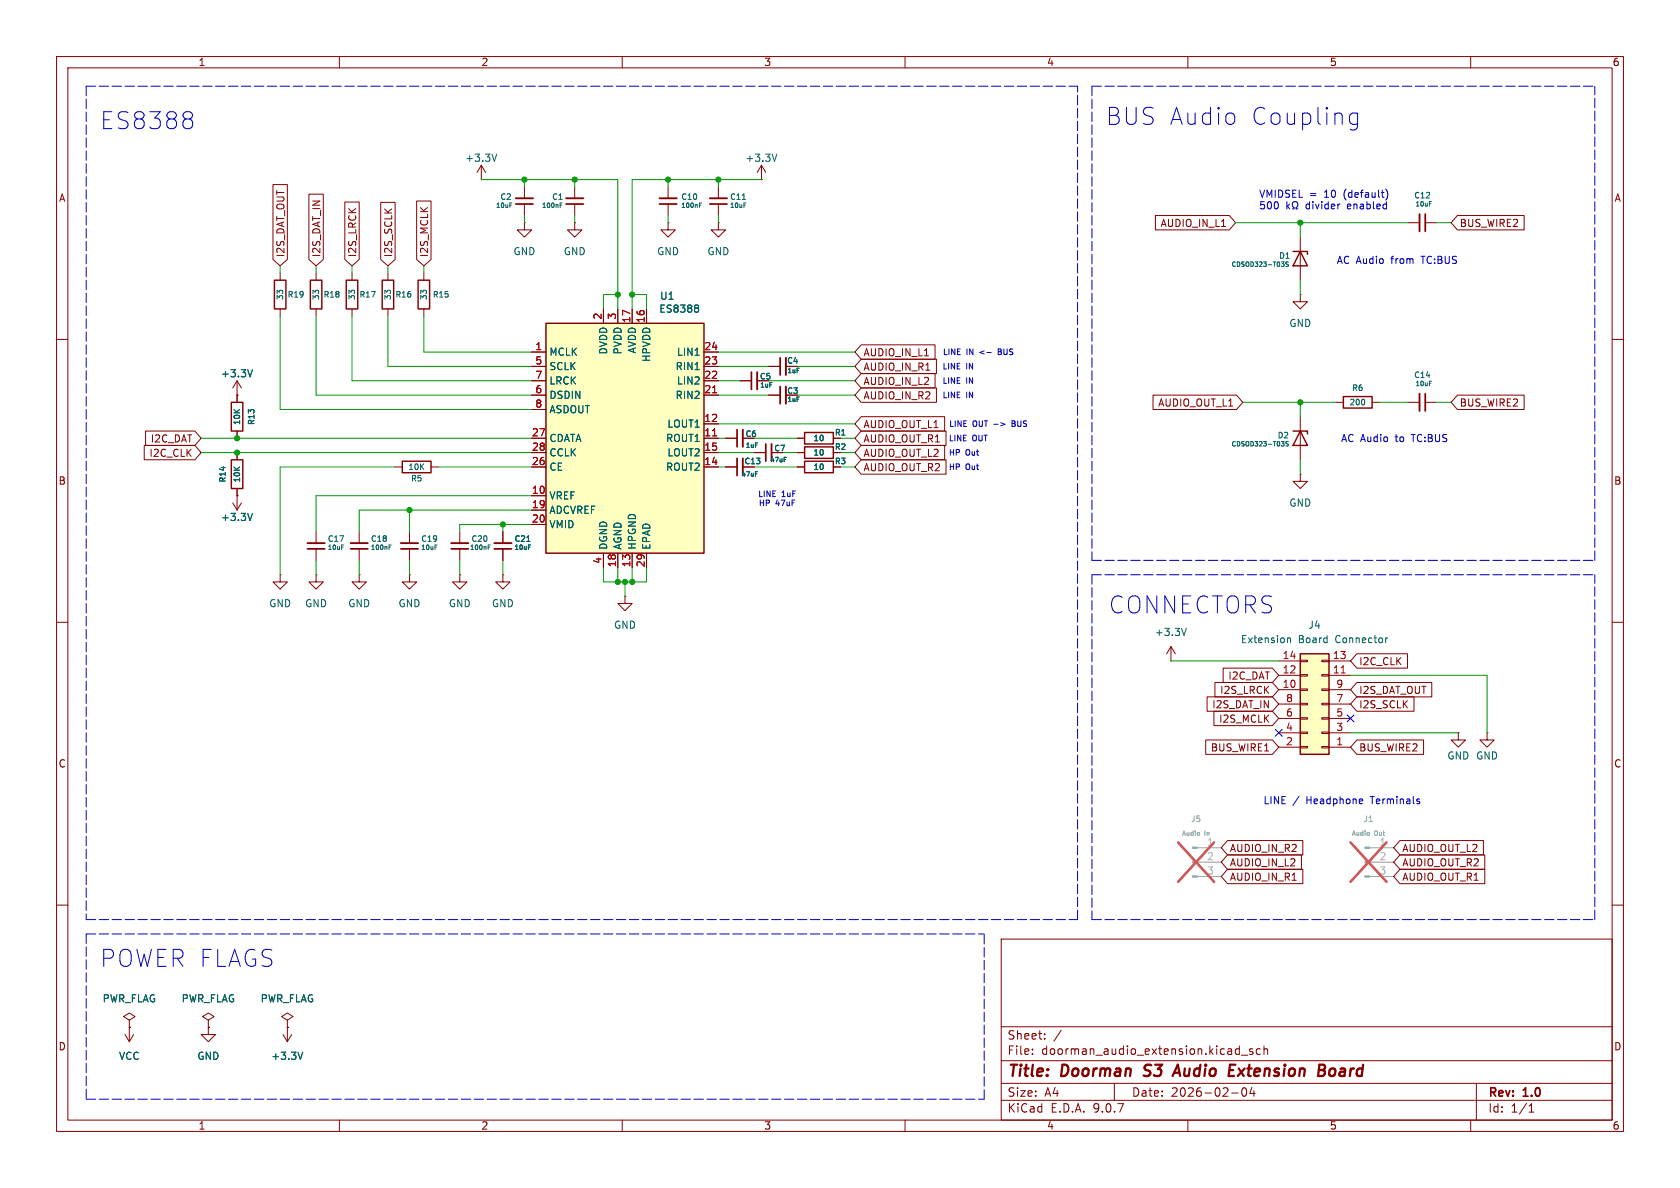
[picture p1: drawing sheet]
<svg xmlns="http://www.w3.org/2000/svg" width="297mm" height="210mm" viewBox="0 0 297 210" stroke-linecap="round" stroke-linejoin="round" font-family="sans-serif">
<g fill="none" stroke="#840000" stroke-width=".18">
<path d="M10 10h277v190h-277zM12 12h273v186h-273zM60 10v2M110 10v2M160 10v2M210 10v2M260 10v2M85.1 31.8h.1M85.1 29.2l.8 1.3M85.1 29.2l-.8 1.3M85.1 29.2v2.6M92.7 39.4v1.2h-1.3l1.3 1.3 1.3-1.3h-1.3"/>
<path d="M92.7 39.4h.1M92.7 33v2.1M92.7 36.1v2M101.6 39.4v1.2h-1.3l1.3 1.3 1.3-1.3h-1.3M101.6 39.4h.1M101.6 33v2.1M101.6 36.1v2M118.1 39.4v1.2h1.3l-1.3 1.3-1.3-1.3h1.3M118.1 39.4h.1M118.1 33v2.1M118.1 36.1v2M127 39.4v1.2h1.3l-1.3 1.3-1.3-1.3h1.3"/>
<path d="M127 39.4h.1M127 33v2.1M127 36.1v2M134.6 31.8h.1M134.6 29.2l-.7 1.3M134.6 29.2l.8 1.3M134.6 29.2v2.6M248.9 39.4h2.1M252 39.4h2M49.5 48.3v1.2M49.5 54.6v1.3M55.9 48.3v1.2"/>
<path d="M55.9 54.6v1.3M62.2 48.3v1.2M62.2 54.6v1.3M68.6 48.3v1.2M68.6 54.6v1.3M74.9 48.3v1.2M74.9 54.6v1.3M229.9 52.1v1.2h1.2l-1.2 1.3-1.3-1.3h1.3M229.9 52.1h.1M229.9 41.9v7.6M10 60h2M41.9 69.9h.1"/>
<path d="M41.9 67.3v3.8M41.9 76.2v1.3M41.9 67.3l-.8 1.3M41.9 67.3l.8 1.3M128.3 77.5h2M130.8 67.3h2M135.9 64.8h2M135.9 69.9h2M141 77.5h1.2M229.9 73.7v7.6M236.2 71.1h1.3M242.6 71.1h1.2"/>
<path d="M248.9 71.1h2.1M252 71.1h2M285 60h2M41.1 88.9l.8 1.3M41.9 87.6h.1M41.9 80v1.3M41.9 86.4v3.8M42.7 88.9l-.8 1.3M55.9 94v2M55.9 97v2.1M63.5 94v2M63.5 97v2.1"/>
<path d="M69.8 82.6h1.3M72.4 94v2M72.4 97v2.1M76.2 82.6h1.3M81.3 94v2M81.3 97v2.1M88.9 94v2M88.9 97v2.1M128.3 82.6h2M133.3 80h2.1M141 82.6h1.2M141 80h1.2"/>
<path d="M10 110h2M49.5 101.6v1.3h1.3l-1.3 1.2-1.2-1.2h1.2M49.5 101.6h.1M55.9 101.6v1.3h1.2l-1.2 1.2-1.3-1.2h1.3M55.9 101.6h.1M63.5 101.6v1.3h1.3l-1.3 1.2-1.3-1.2h1.3M63.5 101.6h.1M72.4 101.6v1.3h1.3l-1.3 1.2-1.3-1.2h1.3M72.4 101.6h.1M81.3 101.6v1.3h1.2l-1.2 1.2-1.3-1.2h1.3M81.3 101.6h.1M88.9 101.6v1.3h1.3l-1.3 1.2-1.3-1.2h1.3"/>
<path d="M88.9 101.6h.1M110.5 105.4v1.3h1.3l-1.3 1.3-1.3-1.3h1.3M110.5 105.4h.1M207 116.8h.1M207 114.3l.8 1.3M207 114.3l-.8 1.3M207 114.3v2.5M285 110h2M257.8 129.5v1.3h-1.3l1.3 1.3 1.3-1.3h-1.3M257.8 129.5h.1M262.9 129.5v1.3h-1.3l1.3 1.3 1.3-1.3h-1.3M262.9 129.5h.1"/>
<path d="M10 160h2M177 166h108v32h-108zM285 160h2M22.1 182.9l.8 1.3M22.9 181.6h.1M22.9 180.3l1-.6-1-.6-1.1 .6 1.1 .6v1.3M22.9 181.6v2.6M23.6 182.9l-.7 1.3M36.8 181.6v1.3h1.3l-1.3 1.3-1.2-1.3h1.2M36.8 181.6h.1M36.8 180.3l1-.6-1-.6-1 .6 1 .6v1.3M50 182.9l.8 1.3"/>
<path d="M50.8 180.3l1-.6-1-.6-1 .6 1 .6v1.3M50.8 181.6h.1M50.8 181.6v2.6M51.6 182.9l-.8 1.3M60 198v2M110 198v2M160 198v2M177 194.5h108M177 191.5h108M177 187.5h108M177 181.5h108M182.5 186.3v.1"/>
<path d="M182.5 185.5v.1M184.7 183.6v.1M184.7 182.8v.1M187.6 182.1l-1.3 2M197 191.5v3M210 198v2M217.7 193.2h1.2M219.5 186.5h1.1M219.7 192.4l.2-.1a.81 .81 0 0 1 .6 .6 .81 .81 0 0 1-.3 .8l-.2 .1a.81 .81 0 0 1-.3-1.4zM221.3 192.2l-.3 1.1h.9M221.5 185.5l-.4-.1-.2 .2 .1 .2 .5 .2v.3h-.6M221.7 192.8v1"/>
<path d="M222.8 185.5l-.4-.1-.3 .3v.4l.1 .2h.6M223.5 185.5l.2-.1 .3 .1 .1 .9M223.5 184.9v1.5M260 198v2M261 191.5v6.5M270.3 196.6h.9M270.3 195.5l.4-.4v1.5"/>
</g>
<path d="M202.2 190.1l.2 .1M202.5 188.4l-.1 .2v.4M207.3 190.2l.9-2 .4 2M207.6 189.6h.9M217.5 188.2h.9M220 188.9l-1.2 1.3M233.8 189.2l.3 .1a.54 .54 0 0 1-.1 .8M233.9 188.2a.46 .46 0 0 1 .4 .4 .46 .46 0 0 1-.3 .5M235.8 188.9a.62 .62 0 0 0-.8 .4v.7l.3 .2h.3" fill="none" stroke="#840000" stroke-width=".4"/>
<g fill="none" stroke="#840000" stroke-width=".25">
<path d="M48.5 49.5h2v5.1h-2zM54.9 49.5h2v5.1h-2zM61.2 49.5h2v5.1h-2zM67.6 49.5h2v5.1h-2zM73.9 49.5h2v5.1h-2zM228.6 44.5h2.5v.5M229.9 44.5l1.2 2.5h-2.5zM40.9 71.1h2v5.1h-2zM142.2 76.5h5.1v2h-5.1zM142.2 79h5.1v2h-5.1zM228.6 76.2h2.5v.5M229.9 76.2l1.2 2.5h-2.5z"/>
<path d="M237.5 70.1h5.1v2h-5.1zM40.9 81.3h2v5.1h-2zM71.1 81.5h5.1v2.1h-5.1zM142.2 81.5h5.1v2.1h-5.1z"/>
</g>
<g fill="none" stroke="#006464" stroke-width=".18">
<path d="M87.8 27.2l-.4 1.3M99 36.3h.3M123.6 36.3h.3M123.6 35.9h.4M131.2 35.3h.6M131.5 35.9h.4M137.3 27.2l-.4 1.3M252.7 35.6h.4M226.9 46.6l.1 .2-.1 .3M227 46.3l-.3 .3M227.3 46.4a.33 .33 0 0 0 .4 .4v.3h-.4M44.6 65.3l-.4 1.3"/>
<path d="M226.9 78.4l.1 .1-.1 .3M227 78l-.3 .4M227.3 78.1a.33 .33 0 0 0 .4 .4v.3h-.4M241.2 70.8v.6M252.7 67.4h.4M44.6 90.7l-.4 1.3M68.8 96.3h.4M68.8 96.7h.2M86.3 96.3h.4M86.3 96.7h.3M93.1 95.7h.6M93.4 96.3h.4"/>
<path d="M133.5 83.4h.4M138.6 80.8h.4M209.7 111.1l-.4 1.2M53.5 186l-.4 1.3"/>
</g>
<g fill="none" stroke="#840000" stroke-width=".3">
<path d="M91.2 36.1h3M100.1 36.1h3M116.6 36.1h3M125.5 36.1h3M252 37.8v3.1M130.3 75.9v3.1M132.8 65.8v3M135.4 78.5v3M137.9 63.2v3.1M137.9 68.3v3.1M252 69.6v3M54.4 97h3"/>
<path d="M62 97h3M70.9 97h3M79.8 97h3M87.4 97h3M130.3 81v3.1"/>
</g>
<g fill="none" stroke="#840000" stroke-width=".33">
<path d="M91.2 35.1h3M100.1 35.1h3M116.6 35.1h3M125.5 35.1h3M251 37.8v3.1M131.3 75.9v3.1M133.9 65.8v3M136.4 78.5v3M138.9 63.2v3.1M138.9 68.3v3.1M251 69.6v3M54.4 96h3"/>
<path d="M62 96h3M70.9 96h3M79.8 96h3M87.4 96h3M131.3 81v3.1"/>
</g>
<g fill="#a1a1a1" stroke="#a1a1a1" stroke-width=".18">
<path d="M210.8 149.7h.9v.3h-.9z"/>
<path d="M210.8 152.3h.9v.2h-.9z"/>
<path d="M210.8 154.8h.9v.3h-.9z"/>
<path d="M241.3 149.7h.9v.3h-.9z"/>
<path d="M241.3 152.3h.9v.2h-.9z"/>
<path d="M241.3 154.8h.9v.3h-.9z"/>
</g>
<path d="M211.7 149.9h4.2M211.7 152.4h4.2M211.7 154.9h4.2M242.2 149.9h4.2M242.2 152.4h4.2M242.2 154.9h4.2" fill="none" stroke="#a1a1a1" stroke-width=".18"/>
<path d="M212 147.2v.4M242 147.2v.4" fill="none" stroke="#989898" stroke-width=".18"/>
<path d="M208.3 148.9l6.3 7M214.6 148.9l-6.3 7M238.8 148.9l6.3 7M245.1 148.9l-6.3 7" fill="none" stroke="#e65255" stroke-width=".46"/>
<path d="M229.9 115.6h5v17.8h-5z" fill="#ffffc2"/>
<path d="M229.9 115.6h5v17.8h-5z" fill="none" stroke="#840000" stroke-width=".25"/>
<g fill="none" stroke="#840000" stroke-width=".18">
<path d="M229.9 83.8v1.3h1.2l-1.2 1.3-1.3-1.3h1.3M229.9 83.8h.1M226.1 119.4h3.8M226.1 116.8h3.8M229.9 119.3h1.2v.2h-1.2zM229.9 116.7h1.2v.3h-1.2zM233.7 119.3h1.2v.2h-1.2zM233.7 116.7h1.2v.3h-1.2zM234.9 119.4h3.9M234.9 116.8h3.9M226.1 132.1h3.8M226.1 129.5h3.8"/>
<path d="M226.1 127h3.8M226.1 124.5h3.8M226.1 121.9h3.8M229.9 132h1.2v.2h-1.2zM229.9 129.4h1.2v.3h-1.2zM229.9 126.9h1.2v.2h-1.2zM229.9 124.3h1.2v.3h-1.2zM229.9 121.8h1.2v.2h-1.2zM233.7 132h1.2v.2h-1.2zM233.7 129.4h1.2v.3h-1.2zM233.7 126.9h1.2v.2h-1.2zM233.7 124.3h1.2v.3h-1.2z"/>
<path d="M233.7 121.8h1.2v.2h-1.2zM234.9 132.1h3.9M234.9 129.5h3.9M234.9 127h3.9M234.9 124.5h3.9M234.9 121.9h3.9"/>
</g>
<path d="M237.1 119h.7" fill="none" stroke="#a90000" stroke-width=".18"/>
<path d="M227.6 112.8v.8M227.6 112.9l.2-.1h.3v.8M245.3 112.8l-.3 .2" fill="none" stroke="#006464" stroke-width=".18"/>
<path d="M96.5 57.2h28v40.6h-28z" fill="#ffffc2"/>
<path d="M96.5 57.2h28v40.6h-28z" fill="none" stroke="#840000" stroke-width=".25"/>
<g fill="none" stroke="#840000" stroke-width=".18">
<path d="M48.3 32.6h2.5v13.3l-1.3 1.1-1.2-1.1zM54.6 34.3h2.6v11.6l-1.3 1.1-1.3-1.1zM61 35.7h2.5v10.2l-1.3 1.1-1.2-1.1zM67.3 35.8h2.6v10.1l-1.3 1.1-1.3-1.1zM73.7 35.5h2.5v10.4l-1.3 1.1-1.2-1.1zM204.3 38.1h13l1.1 1.3-1.1 1.2h-13zM257.7 38.1h11.7v2.5h-11.7l-1.2-1.2zM106.7 54.6v2.6M109.2 54.6v2.6M111.8 54.6v2.6M114.3 54.6v2.6M215.9 40h.8"/>
<path d="M25.5 78.7h8.9l1.2 1.3-1.2 1.3h-8.9zM25.7 76.2h8.7l1.2 1.3-1.2 1.2h-8.7zM41.9 69.9h.1M41.9 69.9v1.2M41.9 76.2v1.3M94 62.2h2.5M94 64.8h2.5M94 67.3h2.5M94 69.9h2.5M94 72.4h2.5M94 77.5h2.5M124.5 62.2h2.5"/>
<path d="M124.5 64.8h2.5M124.5 67.3h2.5M124.5 69.9h2.5M124.5 77.5h2.5M124.5 74.9h2.5M128.3 77.5h2M130.8 67.3h2M135.9 64.8h2M135.9 69.9h2M141 77.5h1.2M152.2 78.7h14.8v2.6h-14.8l-1.1-1.3zM152.2 76.2h15v2.5h-15l-1.1-1.2z"/>
<path d="M152.2 73.7h14.8v2.5h-14.8l-1.1-1.3zM152.2 66h13.1v2.6h-13.1l-1.1-1.3zM152.2 68.6h13.3v2.5h-13.3l-1.1-1.2zM152.2 61h13.1v2.5h-13.1l-1.1-1.3zM152.2 63.5h13.3v2.5h-13.3l-1.1-1.2zM163.4 62.9h.7M203.8 69.8h14.8l1.1 1.3-1.1 1.3h-14.8zM257.7 69.8h11.7v2.6h-11.7l-1.2-1.3zM41.9 87.6h.1M41.9 80v1.3M41.9 86.4v1.2M88.9 94v2"/>
<path d="M88.9 97v2.1M94 80h2.5M94 82.6h2.5M94 87.6h2.5M94 90.2h2.5M94 92.7h2.5M106.7 97.8v2.5M109.2 97.8v2.5M111.8 97.8v2.5M114.3 97.8v2.5M124.5 80h2.5M124.5 82.6h2.5"/>
<path d="M128.3 82.6h2M133.3 80h2.1M141 80h1.2M141 82.6h1.2M152.2 81.3h15v2.5h-15l-1.1-1.2zM216.2 118.1h8.7l1.2 1.3-1.2 1.3h-8.7zM239.9 115.6h8.9v2.5h-8.9l-1.1-1.3zM213.2 130.8h11.7l1.2 1.3-1.2 1.3h-11.7zM213.4 123.2h11.5l1.2 1.3-1.2 1.2h-11.5zM214.6 125.7h10.3l1.2 1.3-1.2 1.3h-10.3zM214.8 120.6h10.1l1.2 1.3-1.2 1.3h-10.1zM239.9 120.6h13.2v2.6h-13.2l-1.1-1.3z"/>
<path d="M239.9 123.2h10.1v2.5h-10.1l-1.1-1.2zM239.9 130.8h11.8v2.6h-11.8l-1.1-1.3zM217 153.7h13.3v2.5h-13.3l-1.1-1.3zM217 151.1h13.1v2.6h-13.1l-1.1-1.3zM217 148.6h13.3v2.5h-13.3l-1.1-1.2zM247.5 153.7h15v2.5h-15l-1.1-1.3zM247.5 151.1h15v2.6h-15l-1.1-1.3zM247.5 148.6h14.8v2.5h-14.8l-1.1-1.2zM22.9 181.6h.1M36.8 181.6h.1M50.8 181.6h.1"/>
</g>
<path d="M123.3 53.9l.2 .3-.2 .3 .2 .2v.2l-.2 .3M44.6 65.3l-.4 1.3M122.9 62.8h.7M44.6 90.7l-.4 1.3M93.1 95.7h.6M93.4 96.3h.4M133.5 83.4h.4M138.6 80.8h.4M53.5 186l-.4 1.3" fill="none" stroke="#006464" stroke-width=".18"/>
<path d="M126 69.4h.7M126 77.1h.7" fill="none" stroke="#a90000" stroke-width=".18"/>
<g fill="none" stroke="#0000c2" stroke-width=".18" stroke-dasharray="1.7 .6">
<path d="M15.2 15.2v147.4M15.2 15.2h175.3M193 15.2v83.9M193 15.2h88.9M193 99.1h88.9M281.9 99.1v-83.9M193 101.6h88.9M193 101.6v61M15.2 162.6h175.3M15.2 165.1h158.8M15.2 165.1v29.2M190.5 162.6v-147.4"/>
<path d="M193 162.6h88.9M281.9 162.6v-61M15.2 194.3h158.8M174 194.3v-29.2"/>
</g>
<g fill="none" stroke="#009600" stroke-width=".18">
<path d="M85.1 31.8h24.1v22.8M92.7 31.8v1.2M92.7 38.1v1.3M101.6 31.8v1.2M101.6 38.1v1.3M118.1 31.8v1.2M118.1 38.1v1.3M127 31.8v1.2M127 38.1v1.3M134.6 31.8h-22.8v22.8M218.4 39.4h30.5M229.9 39.4v2.5"/>
<path d="M254 39.4h2.5M49.5 47v1.3M49.5 55.9v16.5h44.5M55.9 47v1.3M55.9 55.9v14h38.1M62.2 47v1.3M62.2 55.9v11.4h31.8M68.6 55.9v8.9h25.4M68.6 47v1.3M74.9 55.9v6.3h19.1M74.9 47v1.3M109.2 52.1h-2.5v2.5"/>
<path d="M111.8 52.1h2.5v2.5M229.9 49.5v2.6M35.6 77.5h58.4M127 77.5h1.3M127 74.9h24.1M127 64.8h8.9M127 67.3h3.8M127 69.9h8.9M127 62.2h24.1M133.3 77.5h7.7M135.9 67.3h15.2M141 64.8h10.1"/>
<path d="M141 69.9h10.1M148.6 77.5h2.5M219.7 71.1h16.5M229.9 71.1v2.6M243.8 71.1h5.1M254 71.1h2.5M35.6 80h58.4M55.9 99.1v2.5M63.5 99.1v2.5M69.8 82.6h-20.3v19M72.4 90.2v3.8M72.4 99.1v2.5"/>
<path d="M77.5 82.6h16.5M81.3 99.1v2.5M88.9 92.7v1.3M88.9 99.1v2.5M94 90.2h-30.5v3.8M94 87.6h-38.1v6.4M94 92.7h-12.7v1.3M127 80h6.3M127 82.6h1.3M133.3 82.6h7.7M138.4 80h2.6M148.6 80h2.5"/>
<path d="M148.6 82.6h2.5M229.9 81.3v2.5M106.7 100.3v2.6h7.6v-2.6M109.2 100.3v2.6M110.5 102.9v2.5M111.8 100.3v2.6M207 116.8h19.1M238.8 119.4h24.1v10.1M238.8 129.5h19"/>
</g>
<path d="M225.5 128.9l1.2 1.2M226.7 128.9l-1.2 1.2M238.2 126.4l1.2 1.2M239.4 126.4l-1.2 1.2" fill="none" stroke="#000084" stroke-width=".18"/>
<g fill="none" stroke="#0000c2" stroke-width=".18">
<path d="M33.5 19.7a.65 .65 0 0 1 .6 .7 .65 .65 0 0 1-.6 .6l.4 .3 .2 .3v.6l-.3 .4-.3 .1M240 20v2.4a.81 .81 0 0 1-1.3 .4M227.5 35.7v1.2M227.6 36.4l.4 .5M228 36.1l-.5 .5M228.8 35.7h-.1a.58 .58 0 0 0 .1 1v.2h-.3M229.1 35.7h.2a.58 .58 0 0 1-.2 1v.2h.3M236.8 36.1h.1M240 20.1l-.3-.1h-.6l-.4 .3-.1 .3v.8l.3 .4 .2 .2h.6l.3-.2M245 33.4a1.47 1.47 0 0 1 0 1.9M174.5 62.3h.7M176.5 62.2h.3"/>
<path d="M176.8 61.7h-.3v1h.4M176.9 74.7l.8 .3-.8 .3M178.9 74.9h.4M179.3 74.4h-.4v1h.4M240.7 141.2l.2 .3-.6 .2M240.8 142l-.1 .1M250.8 141.7l.2 .1-.2 .3M250.8 141.2l.1 .1"/>
</g>
<g fill="#009600" stroke="#009600" stroke-width=".18">
<circle cx="41.9" cy="80" r=".46"/>
<circle cx="41.9" cy="77.5" r=".46"/>
<circle cx="72.4" cy="90.2" r=".46"/>
<circle cx="127" cy="31.8" r=".46"/>
<circle cx="118.1" cy="31.8" r=".46"/>
<circle cx="109.2" cy="52.1" r=".46"/>
<circle cx="111.8" cy="52.1" r=".46"/>
<circle cx="101.6" cy="31.8" r=".46"/>
<circle cx="92.7" cy="31.8" r=".46"/>
<circle cx="88.9" cy="92.7" r=".46"/>
<circle cx="109.2" cy="102.9" r=".46"/>
<circle cx="111.8" cy="102.9" r=".46"/>
<circle cx="110.5" cy="102.9" r=".46"/>
<circle cx="229.9" cy="39.4" r=".46"/>
<circle cx="229.9" cy="71.1" r=".46"/>
</g>
<g font-size="4.2" fill="#0000c2">
<text x="17.5" y="23.1">ES8388</text>
<text x="195.3" y="22.4">BUS Audio</text>
<text x="220.8" y="22.4">Coupling</text>
<text x="195.8" y="108.7">CONNECTORS</text>
<text x="17.5" y="171.2">POWER FLAGS</text>
</g>
<g font-size="2.8" fill="#840000">
<text x="178" y="190.9">Title:</text>
<text x="187.7" y="190.9">Doorman</text>
<text x="203.1" y="190.9">S3</text>
<text x="209.3" y="190.9">Audio</text>
<text x="219.7" y="190.9">Extension</text>
<text x="236.3" y="190.9">Board</text>
</g>
<g font-size="2.1" fill="#840000">
<text x="178" y="184">Sheet:</text>
<text x="178" y="186.7">File:</text>
<text x="184.1" y="186.7">doorman_audio_extension.kicad_sch</text>
<text x="178" y="196.9">KiCad</text>
<text x="178" y="194.1">Size:</text>
<text x="184.7" y="194.1">A4</text>
<text x="185.7" y="196.9">E.D.A.</text>
<text x="193.3" y="196.9">9.0.7</text>
<text x="200" y="194.1">Date:</text>
<text x="207" y="194.1">2026-02-04</text>
<text x="263" y="194.3">Rev:</text>
<text x="263" y="196.9">Id:</text>
<text x="267.1" y="196.9">1/1</text>
<text x="269.4" y="194.3">1.0</text>
</g>
<g font-size="1.8" fill="#840000">
<text x="35" y="11.9">1</text>
<text x="85" y="11.9">2</text>
<text x="135" y="11.9">3</text>
<text x="185" y="11.9">4</text>
<text x="235" y="11.9">5</text>
<text x="285" y="11.9">6</text>
<text x="10.3" y="35.9">A</text>
<text x="285.3" y="35.9">A</text>
<text x="205.1" y="40.3">AUDIO_IN_L1</text>
<text x="258" y="40.3">BUS_WIRE2</text>
<text x="50.5" y="45.6" transform="rotate(-90 50.5 45.6)">I2S_DAT_OUT</text>
<text x="56.8" y="45.6" transform="rotate(-90 56.8 45.6)">I2S_DAT_IN</text>
<text x="63.2" y="45.6" transform="rotate(-90 63.2 45.6)">I2S_LRCK</text>
<text x="69.5" y="45.6" transform="rotate(-90 69.5 45.6)">I2S_SCLK</text>
<text x="75.9" y="45.6" transform="rotate(-90 75.9 45.6)">I2S_MCLK</text>
<text x="152.6" y="63.2">AUDIO_IN_L1</text>
<text x="152.6" y="65.7">AUDIO_IN_R1</text>
<text x="152.6" y="68.3">AUDIO_IN_L2</text>
<text x="152.6" y="70.8">AUDIO_IN_R2</text>
<text x="152.6" y="75.9">AUDIO_OUT_L1</text>
<text x="204.7" y="72.1">AUDIO_OUT_L1</text>
<text x="258" y="72.1">BUS_WIRE2</text>
<text x="26.3" y="81">I2C_CLK</text>
<text x="26.5" y="78.4">I2C_DAT</text>
<text x="152.6" y="81">AUDIO_OUT_L2</text>
<text x="152.6" y="83.5">AUDIO_OUT_R2</text>
<text x="152.6" y="78.4">AUDIO_OUT_R1</text>
<text x="10.3" y="85.9">B</text>
<text x="285.3" y="85.9">B</text>
<text x="240.2" y="117.8">I2C_CLK</text>
<text x="214.2" y="125.4">I2S_DAT_IN</text>
<text x="215.6" y="122.9">I2S_LRCK</text>
<text x="217" y="120.3">I2C_DAT</text>
<text x="240.2" y="122.9">I2S_DAT_OUT</text>
<text x="240.2" y="125.4">I2S_SCLK</text>
<text x="215.4" y="128">I2S_MCLK</text>
<text x="10.3" y="135.9">C</text>
<text x="214" y="133">BUS_WIRE1</text>
<text x="240.2" y="133">BUS_WIRE2</text>
<text x="285.3" y="135.9">C</text>
<text x="217.3" y="155.9">AUDIO_IN_R1</text>
<text x="217.3" y="153.4">AUDIO_IN_L2</text>
<text x="217.3" y="150.8">AUDIO_IN_R2</text>
<text x="247.8" y="155.9">AUDIO_OUT_R1</text>
<text x="247.8" y="153.4">AUDIO_OUT_R2</text>
<text x="247.8" y="150.8">AUDIO_OUT_L2</text>
<text x="10.3" y="185.9">D</text>
<text x="285.3" y="185.9">D</text>
<text x="35" y="199.9">1</text>
<text x="85" y="199.9">2</text>
<text x="135" y="199.9">3</text>
<text x="185" y="199.9">4</text>
<text x="235" y="199.9">5</text>
<text x="285" y="199.9">6</text>
</g>
<g font-size="1.8" fill="#006464">
<text x="82.1" y="28.8">+3.3V</text>
<text x="131.7" y="28.8">+3.3V</text>
<text x="90.7" y="45.3">GND</text>
<text x="99.6" y="45.3">GND</text>
<text x="116.1" y="45.3">GND</text>
<text x="125" y="45.3">GND</text>
<text x="116.6" y="53.2">U1</text>
<text x="116.5" y="55.5">ES8388</text>
<text x="227.8" y="58">GND</text>
<text x="97" y="63.1">MCLK</text>
<text x="97" y="65.6">SCLK</text>
<text x="107.5" y="62.8" transform="rotate(-90 107.5 62.8)">DVDD</text>
<text x="110.1" y="62.8" transform="rotate(-90 110.1 62.8)">PVDD</text>
<text x="112.6" y="62.6" transform="rotate(-90 112.6 62.6)">AVDD</text>
<text x="115.2" y="64.1" transform="rotate(-90 115.2 64.1)">HPVDD</text>
<text x="119.3" y="65.6">RIN1</text>
<text x="119.6" y="63.1">LIN1</text>
<text x="39" y="66.9">+3.3V</text>
<text x="97" y="68.2">LRCK</text>
<text x="97" y="70.7">DSDIN</text>
<text x="119.3" y="70.7">RIN2</text>
<text x="119.6" y="68.2">LIN2</text>
<text x="97" y="73.3">ASDOUT</text>
<text x="117.9" y="75.8">LOUT1</text>
<text x="97" y="78.3">CDATA</text>
<text x="97" y="80.9">CCLK</text>
<text x="97" y="83.4">CE</text>
<text x="117.6" y="78.3">ROUT1</text>
<text x="117.6" y="83.4">ROUT2</text>
<text x="117.9" y="80.9">LOUT2</text>
<text x="97" y="88.5">VREF</text>
<text x="227.8" y="89.8">GND</text>
<text x="39" y="92.3">+3.3V</text>
<text x="97" y="91">ADCVREF</text>
<text x="97" y="93.6">VMID</text>
<text x="107.5" y="97.3" transform="rotate(-90 107.5 97.3)">DGND</text>
<text x="110.1" y="97.3" transform="rotate(-90 110.1 97.3)">AGND</text>
<text x="112.6" y="97.3" transform="rotate(-90 112.6 97.3)">HPGND</text>
<text x="115.2" y="97.3" transform="rotate(-90 115.2 97.3)">EPAD</text>
<text x="47.5" y="107.5">GND</text>
<text x="53.8" y="107.5">GND</text>
<text x="61.5" y="107.5">GND</text>
<text x="70.4" y="107.5">GND</text>
<text x="79.2" y="107.5">GND</text>
<text x="86.9" y="107.5">GND</text>
<text x="108.5" y="111.4">GND</text>
<text x="204.1" y="112.6">+3.3V</text>
<text x="219.3" y="113.9">Extension</text>
<text x="229.5" y="113.9">Board</text>
<text x="231.2" y="111.4">J4</text>
<text x="236.2" y="113.9">Connector</text>
<text x="255.8" y="134.5">GND GND</text>
<text x="18" y="177.4">PWR_FLAG</text>
<text x="32" y="177.4">PWR_FLAG</text>
<text x="46" y="177.4">PWR_FLAG</text>
<text x="20.9" y="187.6">VCC</text>
<text x="34.8" y="187.6">GND</text>
<text x="47.9" y="187.6">+3.3V</text>
</g>
<g font-size="1.8" fill="#0000c2">
<text x="222.5" y="35">VMIDSEL =</text>
<text x="234.2" y="35">10</text>
<text x="237.8" y="35">(default)</text>
<text x="222.5" y="37.1">500</text>
<text x="231" y="37.1">divider</text>
<text x="238.5" y="37.1">enabled</text>
<text x="236.2" y="46.7">AC Audio</text>
<text x="246.1" y="46.7">from</text>
<text x="251.6" y="46.7">TC:BUS</text>
<text x="237" y="78.2">AC Audio</text>
<text x="246.8" y="78.2">to</text>
<text x="249.9" y="78.2">TC:BUS</text>
<text x="223.3" y="142.2">LINE</text>
<text x="228.5" y="142.2">/</text>
<text x="231.1" y="142.2">Headphone</text>
<text x="242.6" y="142.2">Terminals</text>
</g>
<g font-size="1.8" fill="#a90000">
<text x="106.4" y="56.6" transform="rotate(-90 106.4 56.6)">2</text>
<text x="109" y="56.6" transform="rotate(-90 109 56.6)">3</text>
<text x="111.5" y="57.2" transform="rotate(-90 111.5 57.2)">17</text>
<text x="114" y="57.2" transform="rotate(-90 114 57.2)">16</text>
<text x="94.5" y="62">1</text>
<text x="94.5" y="64.5">5</text>
<text x="124.4" y="62">24</text>
<text x="124.4" y="64.5">23</text>
<text x="94.5" y="67.1">7</text>
<text x="94.5" y="69.6">6</text>
<text x="124.4" y="67.1">22</text>
<text x="124.4" y="69.6">21</text>
<text x="93.9" y="77.2">27</text>
<text x="94.5" y="72.1">8</text>
<text x="124.4" y="74.7">12</text>
<text x="124.4" y="77.2">11</text>
<text x="93.9" y="79.8">28</text>
<text x="93.9" y="82.3">26</text>
<text x="124.4" y="79.8">15</text>
<text x="124.4" y="82.3">14</text>
<text x="93.9" y="87.4">10</text>
<text x="93.9" y="89.9">19</text>
<text x="93.9" y="92.5">20</text>
<text x="106.4" y="99.8" transform="rotate(-90 106.4 99.8)">4</text>
<text x="109" y="100.4" transform="rotate(-90 109 100.4)">18</text>
<text x="111.5" y="100.4" transform="rotate(-90 111.5 100.4)">13</text>
<text x="114" y="100.4" transform="rotate(-90 114 100.4)">29</text>
<text x="226.7" y="119.1">12</text>
<text x="226.7" y="116.6">14</text>
<text x="235.5" y="119.1">11</text>
<text x="235.5" y="116.6">13</text>
<text x="226.7" y="121.7">10</text>
<text x="227.3" y="124.2">8</text>
<text x="236.1" y="124.2">7</text>
<text x="236.1" y="121.7">9</text>
<text x="227.3" y="131.8">2</text>
<text x="227.3" y="129.3">4</text>
<text x="227.3" y="126.7">6</text>
<text x="236.1" y="131.8">1</text>
<text x="236.1" y="129.3">3</text>
<text x="236.1" y="126.7">5</text>
</g>
<g font-size="1.8" fill="#aaa">
<text x="213.3" y="149.6">1</text>
<text x="243.8" y="149.6">1</text>
<text x="213.3" y="152.1">2</text>
<text x="213.3" y="154.7">3</text>
<text x="243.8" y="152.1">2</text>
<text x="243.8" y="154.7">3</text>
</g>
<g font-size="1.4" fill="#006464">
<text x="88.4" y="35.5">C2</text>
<text x="97.5" y="35.5">C1</text>
<text x="120.3" y="35.5">C10</text>
<text x="129" y="35.5">C11</text>
<text x="249.9" y="35.3">C12</text>
<text x="226" y="45.9">D1</text>
<text x="50.3" y="53.2" transform="rotate(-90 50.3 53.2)">33</text>
<text x="50.7" y="52.8">R19</text>
<text x="56.6" y="53.2" transform="rotate(-90 56.6 53.2)">33</text>
<text x="57.1" y="52.8">R18</text>
<text x="63" y="53.2" transform="rotate(-90 63 53.2)">33</text>
<text x="63.4" y="52.8">R17</text>
<text x="69.3" y="53.2" transform="rotate(-90 69.3 53.2)">33</text>
<text x="69.8" y="52.8">R16</text>
<text x="75.7" y="53.2" transform="rotate(-90 75.7 53.2)">33</text>
<text x="76.4" y="52.8">R15</text>
<text x="238.5" y="71.8">200</text>
<text x="238.9" y="69.3">R6</text>
<text x="249.9" y="67">C14</text>
<text x="42.6" y="75.2" transform="rotate(-90 42.6 75.2)">10K</text>
<text x="45.2" y="75.2" transform="rotate(-90 45.2 75.2)">R13</text>
<text x="225.8" y="77.7">D2</text>
<text x="72.1" y="83.3">10K</text>
<text x="143.7" y="78.2">10</text>
<text x="143.7" y="83.3">10</text>
<text x="143.7" y="80.7">10</text>
<text x="40.1" y="85.4" transform="rotate(-90 40.1 85.4)">R14</text>
<text x="42.6" y="85.4" transform="rotate(-90 42.6 85.4)">10K</text>
<text x="72.6" y="85.3">R5</text>
<text x="57.8" y="96">C17</text>
<text x="65.5" y="96">C18</text>
<text x="74.3" y="96">C19</text>
<text x="83.2" y="96">C20</text>
<text x="90.9" y="96">C21</text>
</g>
<g font-size="1.4" fill="#840000">
<text x="139.1" y="64.5">C4</text>
<text x="134.2" y="67.3">C5</text>
<text x="139.1" y="69.8">C3</text>
<text x="131.7" y="77.4">C6</text>
<text x="147.5" y="77.2">R1</text>
<text x="131.5" y="82.3">C13</text>
<text x="136.8" y="80">C7</text>
<text x="147.5" y="82.3">R3</text>
<text x="147.5" y="79.7">R2</text>
</g>
<g font-size="1.4" fill="#0000c2">
<text x="166.5" y="65.5">LINE</text>
<text x="166.6" y="63">LINE</text>
<text x="170.8" y="65.5">IN</text>
<text x="170.8" y="63">IN</text>
<text x="173.4" y="63">&lt;-</text>
<text x="176.9" y="63">BUS</text>
<text x="166.5" y="68">LINE</text>
<text x="166.5" y="70.6">LINE</text>
<text x="170.8" y="68">IN</text>
<text x="170.8" y="70.6">IN</text>
<text x="167.7" y="75.7">LINE</text>
<text x="172" y="75.7">OUT -&gt;</text>
<text x="179.3" y="75.7">BUS</text>
<text x="167.6" y="80.7">HP</text>
<text x="167.6" y="83.3">HP</text>
<text x="167.6" y="78.2">LINE</text>
<text x="170.7" y="80.7">Out</text>
<text x="170.7" y="83.3">Out</text>
<text x="171.9" y="78.2">OUT</text>
<text x="133.9" y="88.1">LINE</text>
<text x="134" y="89.7">HP</text>
<text x="137.1" y="89.7">47uF</text>
<text x="138.2" y="88.1">1uF</text>
</g>
<g font-size="1.4" fill="#989898">
<text x="210.5" y="145.5">J5</text>
<text x="240.9" y="145.5">J1</text>
</g>
<g font-size="1.1" fill="#006464">
<text x="87.6" y="37">10uF</text>
<text x="95.7" y="37">100nF</text>
<text x="120.3" y="37">100nF</text>
<text x="128.9" y="37">10uF</text>
<text x="250.1" y="36.7">10uF</text>
<text x="217.6" y="47.4">CDSOD323-T03S</text>
<text x="134.3" y="68.7">1uF</text>
<text x="139.1" y="66.2">1uF</text>
<text x="139.1" y="71.2">1uF</text>
<text x="250.1" y="68.4">10uF</text>
<text x="131.7" y="79.4">1uF</text>
<text x="136" y="81.9">47uF</text>
<text x="217.6" y="79.1">CDSOD323-T03S</text>
<text x="131" y="84.4">47uF</text>
<text x="57.8" y="97.4">10uF</text>
<text x="65.4" y="97.4">100nF</text>
<text x="74.3" y="97.4">10uF</text>
<text x="83" y="97.4">100nF</text>
<text x="90.8" y="97.4">10uF</text>
</g>
<g font-size="1.1" fill="#989898">
<text x="208.8" y="147.9">Audio</text>
<text x="213" y="147.9">In</text>
<text x="238.9" y="147.9">Audio</text>
<text x="243" y="147.9">Out</text>
</g>
</svg>
